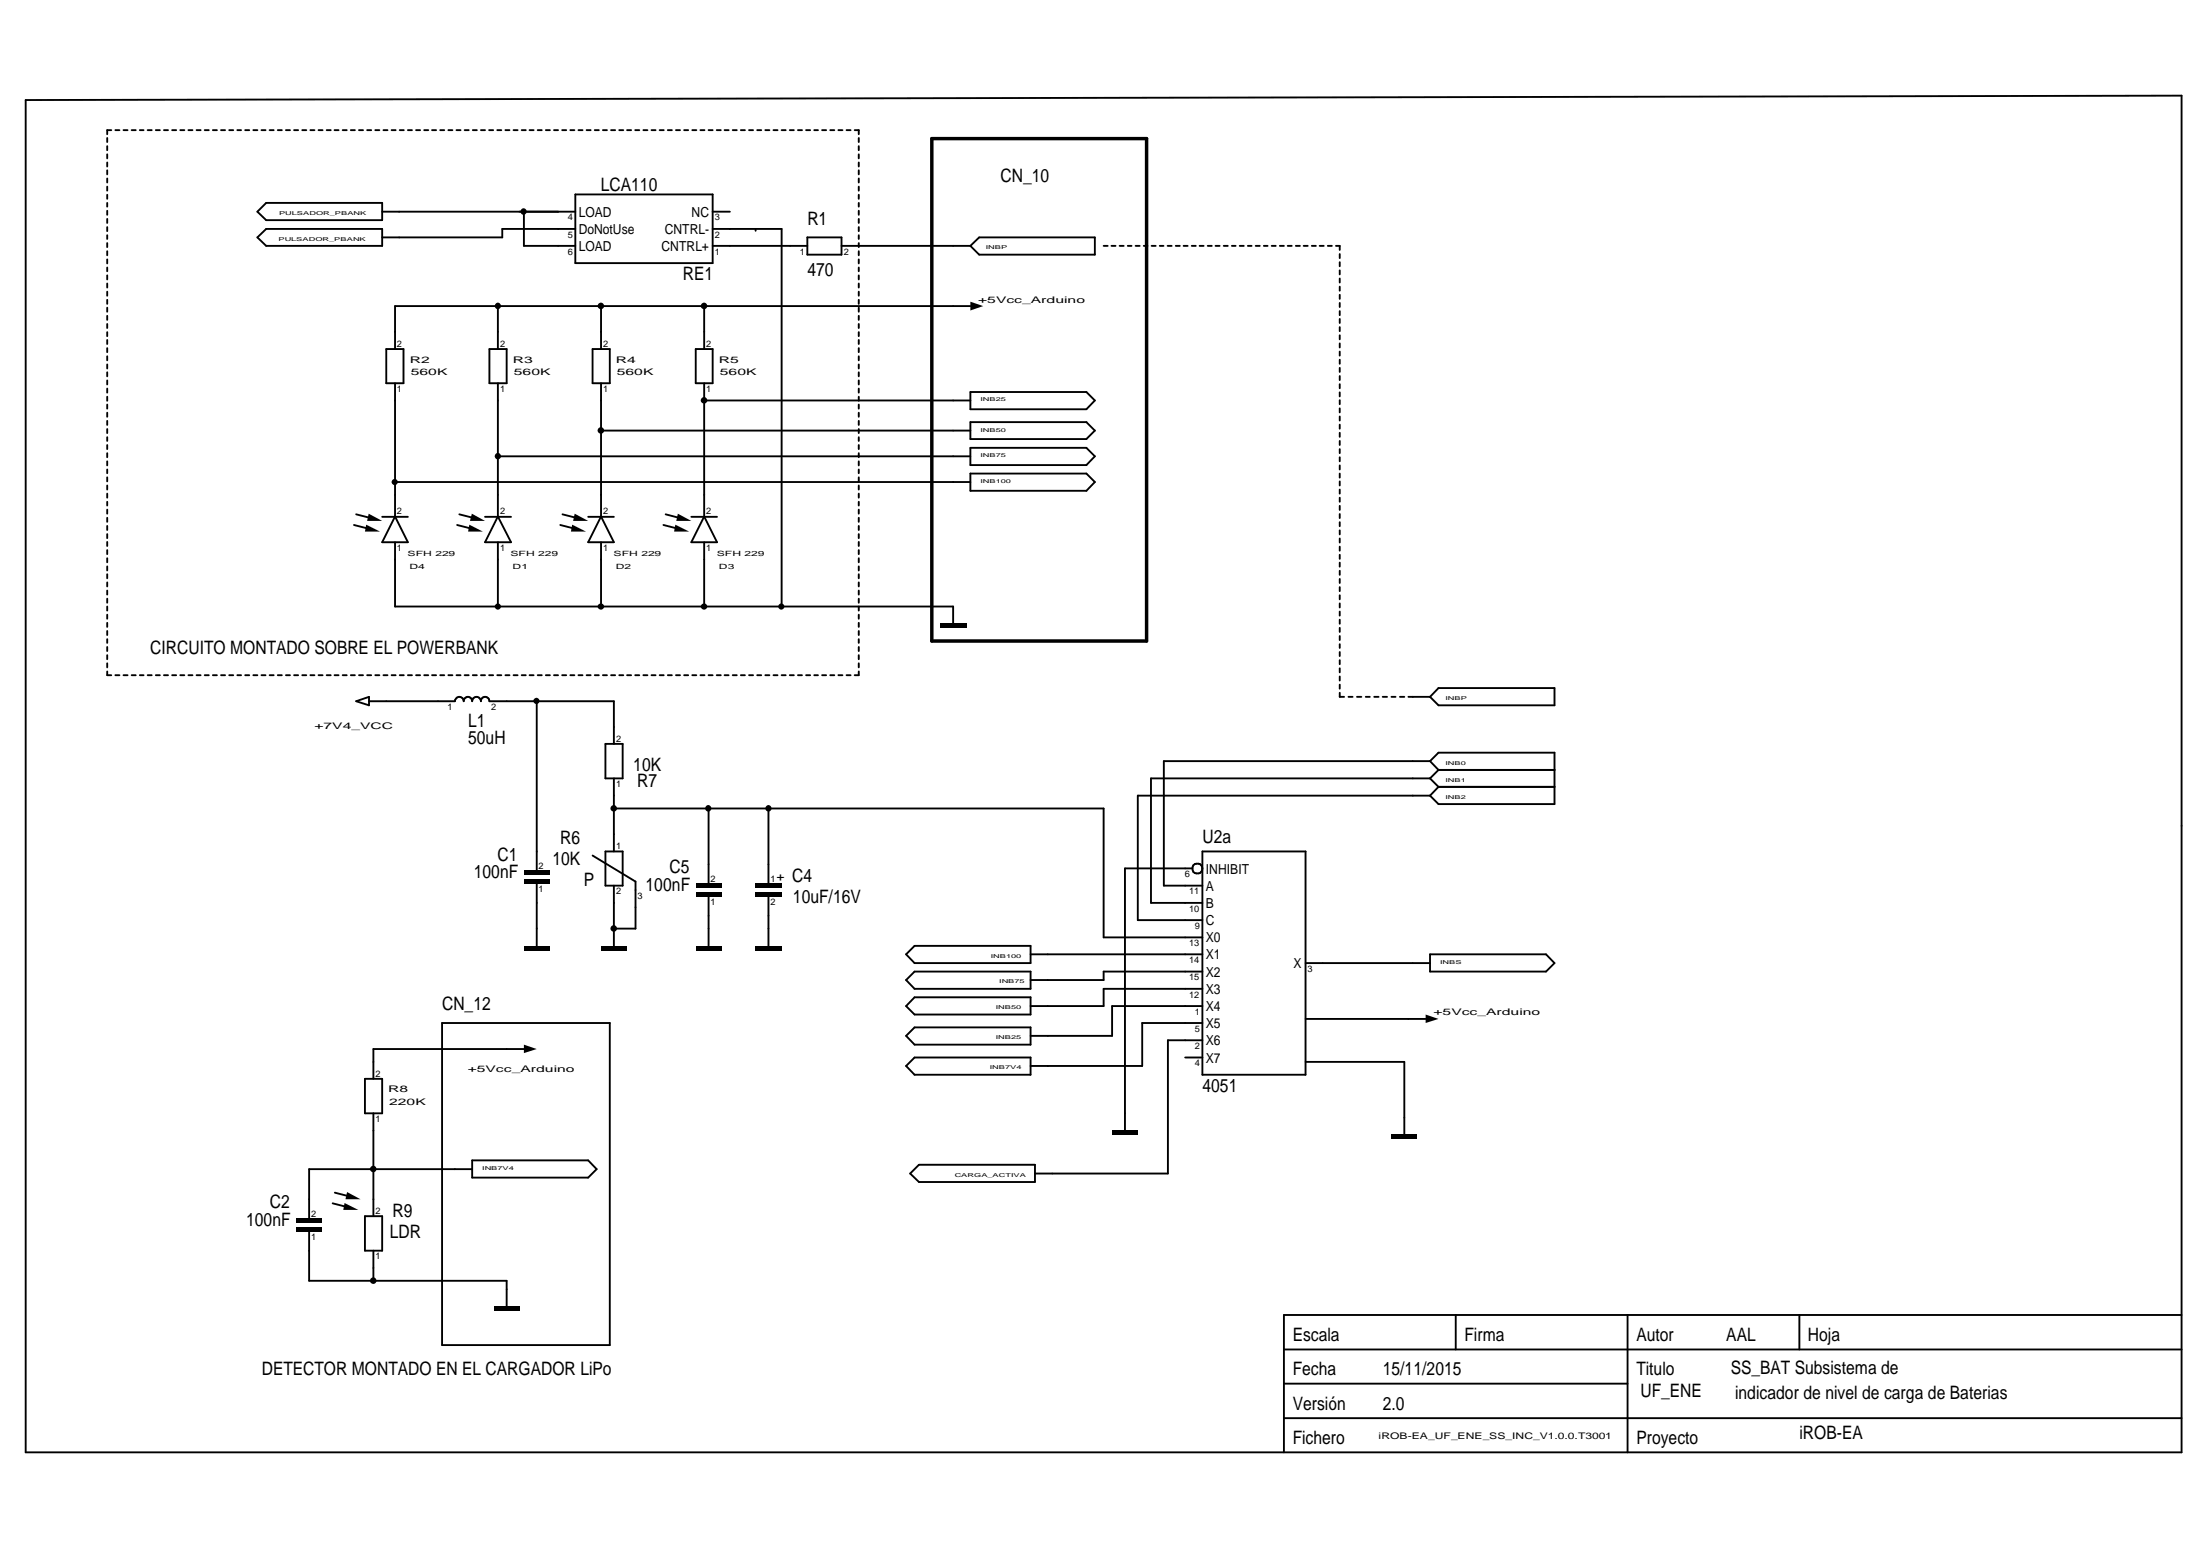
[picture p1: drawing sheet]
<svg xmlns="http://www.w3.org/2000/svg" width="297mm" height="210mm" viewBox="0 0 297 210" stroke-linecap="round" stroke-linejoin="round" font-family="sans-serif">
<g fill="none" stroke="#000" stroke-width=".25">
<path d="M3.5 13.5l291.1-.6v183.1h-291.1zM14.5 18.6v.6M14.5 19.7v.6M15 17.6h-.5v.5M15.6 17.6h.5M16.7 17.6h.5M17.8 17.6h.5M18.9 17.6h.5M19.9 17.6h.6M21 17.6h.6M22.1 17.6h.6M23.2 17.6h.6"/>
<path d="M24.3 17.6h.6M25.4 17.6h.6M26.5 17.6h.6M27.6 17.6h.6M28.7 17.6h.6M29.8 17.6h.6M30.9 17.6h.6M32 17.6h.6M33.1 17.6h.6M34.2 17.6h.6M35.3 17.6h.6M36.4 17.6h.6"/>
<path d="M37.5 17.6h.6M38.6 17.6h.6M39.7 17.6h.6M40.8 17.6h.6M41.9 17.6h.6M43 17.6h.6M44.1 17.6h.6M45.2 17.6h.5M46.3 17.6h.5M47.4 17.6h.5M48.5 17.6h.5M49.6 17.6h.5"/>
<path d="M50.7 17.6h.5M51.8 17.6h.5M52.9 17.6h.5M54 17.6h.5M55.1 17.6h.5M56.2 17.6h.5M57.3 17.6h.5M58.3 17.6h.6M59.4 17.6h.6M60.5 17.6h.6M61.6 17.6h.6M62.7 17.6h.6"/>
<path d="M63.8 17.6h.6M64.9 17.6h.6M66 17.6h.6M67.1 17.6h.6M68.2 17.6h.6M69.3 17.6h.6M70.4 17.6h.6M71.5 17.6h.5M72.6 17.6h.5M73.7 17.6h.5M74.8 17.6h.5M75.9 17.6h.6"/>
<path d="M77 17.6h.6M78.1 17.6h.6M79.2 17.6h.6M80.3 17.6h.6M81.4 17.6h.6M82.5 17.6h.6M83.6 17.6h.6M84.7 17.6h.5M85.8 17.6h.5M86.9 17.6h.5M88 17.6h.5M89.1 17.6h.5"/>
<path d="M90.2 17.6h.5M91.3 17.6h.5M92.4 17.6h.5M93.5 17.6h.5M94.6 17.6h.5M95.7 17.6h.5M96.8 17.6h.5M97.8 17.6h.6M98.9 17.6h.6M100 17.6h.6M101.1 17.6h.6M102.2 17.6h.6"/>
<path d="M103.3 17.6h.6M104.4 17.6h.6M105.5 17.6h.6M106.6 17.6h.6M107.7 17.6h.6M108.8 17.6h.6M109.9 17.6h.5M111 17.6h.5M112.1 17.6h.5M113.2 17.6h.5M114.3 17.6h.5M115.4 17.6h.5v.5"/>
<path d="M115.9 18.6v.6M115.9 19.7v.6M14.5 20.8v.6M14.5 21.9v.6M14.5 23v.5M14.5 24.1v.5M14.5 25.2v.5M14.5 26.3v.5M14.5 27.4v.5M14.5 28.4v.6M14.5 29.5v.6M14.5 30.6v.6"/>
<path d="M14.5 31.7v.6M14.5 32.8v.6M14.5 33.9v.6M14.5 35v.6M14.5 36.1v.5M14.5 37.2v.5M14.5 38.3v.5M14.5 39.4v.5M34.8 28.6l1.1-1.2h15.7v2.3h-15.7zM34.8 32l1.1-1.1h15.7v2.3h-15.7zM51.6 28.6h26.1M70.7 28.6v4.6h7"/>
<path d="M77.7 30.9h-9.9v1.1h-16.2M77.7 26.2h18.5v9.3h-18.5zM96.2 30.9h9.3v51M96.2 33.2h12.8M96.2 28.6h2.3M102 30.9v.3M109 32h4.6v2.4h-4.6zM113.6 33.2h17.4M115.9 20.8v.6M115.9 21.9v.6M115.9 23v.5M115.9 24.1v.5"/>
<path d="M115.9 25.2v.5M115.9 26.3v.5M115.9 27.4v.5M115.9 28.4v.6M115.9 29.5v.6M115.9 30.6v.6M115.9 31.7v.6M115.9 32.8v.6M115.9 33.9v.6M115.9 35v.6M115.9 36.1v.5M115.9 37.2v.5"/>
<path d="M115.9 38.3v.5M115.9 39.4v.5M131 33.2l1.2-1.2h15.6v2.4h-15.6zM149 33.2h.6M150.1 33.2h.5M151.2 33.2h.5M152.3 33.2h.5M153.3 33.2h.6M154.4 33.2h.5M155.5 33.2h.5M156.6 33.2h.5M157.6 33.2h.6"/>
<path d="M158.7 33.2h.6M159.8 33.2h.6M160.9 33.2h.6M162 33.2h.5M163.1 33.2h.5M164.1 33.2h.6M165.2 33.2h.6M166.3 33.2h.5M167.4 33.2h.5M168.5 33.2h.5M169.5 33.2h.6M170.6 33.2h.6"/>
<path d="M171.7 33.2h.6M172.8 33.2h.6M173.9 33.2h.5M175 33.2h.5M176 33.2h.6M177.1 33.2h.6M178.2 33.2h.5M179.3 33.2h.5M180.4 33.2h.5v.5M180.9 34.3v.5M180.9 35.4v.5M180.9 36.5v.5"/>
<path d="M180.9 37.6v.5M180.9 38.7v.5M180.9 39.8v.5M14.5 40.5v.5M14.5 41.5v.6M14.5 42.6v.6M14.5 43.7v.6M14.5 44.8v.6M14.5 45.9v.5M14.5 47v.5M14.5 48.1v.5M14.5 49.2v.5"/>
<path d="M14.5 50.2v.6M14.5 51.4v.5M14.5 52.5v.5M14.5 53.6v.5M14.5 54.6v.6M14.5 55.7v.6M14.5 56.8v.6M14.5 57.9v.6M14.5 59v.5M52.2 47.1h2.3v4.6h-2.3zM53.3 51.7v18M66.1 47.1h2.3v4.6h-2.3z"/>
<path d="M67.2 41.3v5.8M67.2 51.7v18M80 47.1h2.3v4.6h-2.3zM81.1 58.1h49.9M81.1 41.3v5.8M81.1 51.7v18M93.9 47.1h2.3v4.6h-2.3zM95.1 54.1h35.9M95.1 41.3v5.8M95.1 51.7v18M115.9 40.5v.5M115.9 41.5v.6"/>
<path d="M115.9 42.6v.6M115.9 43.7v.6M115.9 44.8v.6M115.9 45.9v.5M115.9 47v.5M115.9 48.1v.5M115.9 49.2v.5M115.9 50.2v.6M115.9 51.4v.5M115.9 52.5v.5M115.9 53.6v.5M115.9 54.6v.6"/>
<path d="M115.9 55.7v.6M115.9 56.8v.6M115.9 57.9v.6M115.9 59v.5M131 52.9h15.7l1.1 1.2-1.1 1.1h-15.7zM131 57h15.7l1.1 1.1-1.1 1.2h-15.7zM131 41.3h-77.7v5.8M180.9 40.9v.5M180.9 42v.5M180.9 43.1v.5M180.9 44.2v.5M180.9 45.3v.5"/>
<path d="M180.9 46.4v.5M180.9 47.5v.5M180.9 48.6v.5M180.9 49.7v.5M180.9 50.8v.5M180.9 51.9v.5M180.9 53v.5M180.9 54v.6M180.9 55.1v.6M180.9 56.2v.6M180.9 57.3v.6M180.9 58.4v.6"/>
<path d="M180.9 59.5v.6M14.5 60.1v.5M14.5 61.2v.5M14.5 62.3v.5M14.5 63.4v.5M14.5 64.4v.6M14.5 65.5v.6M14.5 66.6v.6M14.5 67.7v.5M14.5 68.8v.5M14.5 69.9v.5M14.5 71v.5"/>
<path d="M14.5 72.1v.5M14.5 73.2v.5M14.5 74.3v.5M14.5 75.4v.5M14.5 76.5v.5M14.5 77.5v.6M14.5 78.6v.6M14.5 79.7v.6M47.8 70.9l2.3 .6M48.1 69.4l2.3 .6M51.6 69.8h3.5M53.3 65.1h77.7"/>
<path d="M53.3 73.2v8.7h75.4v2.3M53.3 69.7l1.8 3.5h-3.5zM61.7 70.9l2.3 .6M62 69.4l2.3 .6M65.5 69.8h3.5M67.2 61.6h63.8M67.2 69.7l1.8 3.5h-3.5zM67.2 73.2v8.7M75.6 70.9l2.4 .6M75.9 69.4l2.4 .6M79.4 69.8h3.5M81.1 69.7l1.8 3.5h-3.5z"/>
<path d="M81.1 73.2v8.7M89.6 70.9l2.3 .6M89.9 69.4l2.3 .6M93.3 69.8h3.5M95.1 73.2v8.7M95.1 69.7l1.7 3.5h-3.5zM115.9 60.1v.5M115.9 61.2v.5M115.9 62.3v.5M115.9 63.4v.5M115.9 64.4v.6M115.9 65.5v.6"/>
<path d="M115.9 66.6v.6M115.9 67.7v.5M115.9 68.8v.5M115.9 69.9v.5M115.9 71v.5M115.9 72.1v.5M115.9 73.2v.5M115.9 74.3v.5M115.9 75.4v.5M115.9 76.5v.5M115.9 77.5v.6M115.9 78.6v.6"/>
<path d="M115.9 79.7v.6M131 60.5h15.7l1.1 1.1-1.1 1.2h-15.7zM131 63.9h15.7l1.1 1.2-1.1 1.2h-15.7zM180.9 60.6v.6M180.9 61.7v.6M180.9 62.8v.6M180.9 63.9v.6M180.9 65v.5M180.9 66.1v.5M180.9 67.2v.5M180.9 68.3v.5M180.9 69.4v.5"/>
<path d="M180.9 70.5v.5M180.9 71.6v.5M180.9 72.7v.5M180.9 73.8v.5M180.9 74.9v.5M180.9 75.9v.6M180.9 77v.6M180.9 78.1v.6M180.9 79.2v.6M14.5 90.6v.5h.5M14.5 80.8v.6M14.5 81.9v.5"/>
<path d="M14.5 83v.5M14.5 84.1v.5M14.5 85.2v.5M14.5 86.3v.5M14.5 87.3v.6M14.5 88.4v.6M14.5 89.5v.6M15.6 91.1h.5M16.7 91.1h.5M17.8 91.1h.5M18.9 91.1h.5M19.9 91.1h.6"/>
<path d="M21 91.1h.6M22.1 91.1h.6M23.2 91.1h.6M24.3 91.1h.6M25.4 91.1h.6M26.5 91.1h.6M27.6 91.1h.6M28.7 91.1h.6M29.8 91.1h.6M30.9 91.1h.6M32 91.1h.6M33.1 91.1h.6"/>
<path d="M34.2 91.1h.6M35.3 91.1h.6M36.4 91.1h.6M37.5 91.1h.6M38.6 91.1h.6M39.7 91.1h.6M40.8 91.1h.6M41.9 91.1h.6M43 91.1h.6M44.1 91.1h.6M45.2 91.1h.5M46.3 91.1h.5"/>
<path d="M47.4 91.1h.5M48.1 94.7l1.7-.6v1.1zM48.5 91.1h.5M49.6 91.1h.5M49.8 94.7h11.6a.59 .59 0 0 1 .6-.6 .59 .59 0 0 1 .6 .6 .57 .57 0 0 1 .6-.6 .57 .57 0 0 1 .6 .6 .59 .59 0 0 1 .5-.6 .59 .59 0 0 1 .6 .6 .57 .57 0 0 1 .6-.6 .57 .57 0 0 1 .6 .6h16.8v5.7M50.7 91.1h.5M51.8 91.1h.5M52.9 91.1h.5M54 91.1h.5M55.1 91.1h.5M56.2 91.1h.5M57.3 91.1h.5"/>
<path d="M58.3 91.1h.6M59.4 91.1h.6M60.5 91.1h.6M61.6 91.1h.6M62.7 91.1h.6M63.8 91.1h.6M64.9 91.1h.6M66 91.1h.6M67.1 91.1h.6M68.2 91.1h.6M69.3 91.1h.6M70.4 91.1h.6"/>
<path d="M71.5 91.1h.5M72.5 94.7v22.8M72.6 91.1h.5M73.7 91.1h.5M74.8 91.1h.5M75.9 91.1h.6M77 91.1h.6M78.1 91.1h.6M79.2 91.1h.6M80.3 91.1h.6M81.4 91.1h.6M82.5 91.1h.6"/>
<path d="M83.6 91.1h.6M84.7 91.1h.5M85.8 91.1h.5M86.9 91.1h.5M88 91.1h.5M89.1 91.1h.5M90.2 91.1h.5M91.3 91.1h.5M92.4 91.1h.5M93.5 91.1h.5M94.6 91.1h.5M95.7 91.1h.5"/>
<path d="M96.8 91.1h.5M97.8 91.1h.6M98.9 91.1h.6M100 91.1h.6M101.1 91.1h.6M102.2 91.1h.6M103.3 91.1h.6M104.4 91.1h.6M105.5 91.1h.6M106.6 91.1h.6M107.7 91.1h.6M108.8 91.1h.6"/>
<path d="M109.9 91.1h.5M111 91.1h.5M112.1 91.1h.5M113.2 91.1h.5M114.3 91.1h.5M115.9 80.8v.6M115.9 81.9v.5M115.9 83v.5M115.9 84.1v.5M115.9 85.2v.5M115.9 86.3v.5M115.9 87.3v.6"/>
<path d="M115.9 88.4v.6M115.9 89.5v.6M115.9 90.6v.5h-.5M180.9 93.5v.6h.6M180.9 80.3v.6M180.9 81.4v.6M180.9 82.5v.6M180.9 83.7v.5M180.9 84.8v.5M180.9 85.9v.5M180.9 87v.5M180.9 88v.6"/>
<path d="M180.9 89.1v.6M180.9 90.2v.6M180.9 91.3v.6M180.9 92.4v.6M182.1 94.1h.5M183.2 94.1h.6M184.4 94.1h.6M185.5 94.1h.6M186.7 94.1h.6M187.9 94.1h.5M189 94.1h.6M190.2 94.1h2.9"/>
<path d="M194.2 92.9h15.7v2.3h-15.7l-1.1-1.1zM72.5 119.3v8.4M80 115.5l5.8 3.5v6.3h-2.9M81.7 100.4h2.4v4.7h-2.4zM81.7 114.9h2.4v4.6h-2.4zM82.9 105.1v9.8M82.9 119.5v8.2M82.9 109.1h66.1v17.4h13.3M95.7 109.1v10.2M103.8 109.1v10.2M161 117.2h-9.1v35.4M162.3 114.9h14v30.2h-14z"/>
<path d="M193.1 107.4h-39.5v16.8h8.7M193.1 102.7l1.1-1.1h15.7v6.9h-15.7l-1.1-1.1M193.1 105.1h-37.7v16.8h6.9M193.1 102.7h-36v16.8h5.2M193.1 102.7l1.1 1.2M193.1 105.1l1.1 1.1M194.2 106.2l-1.1 1.2M194.2 106.2h15.7M194.2 103.9h15.7M194.2 103.9l-1.1 1.2M59.7 138.1h22.6v43.5h-22.6zM95.7 121v6.7"/>
<path d="M103.8 121v6.7M122.3 128.8l1.2-1.1h15.6v2.3h-15.6zM122.3 132.3l1.2-1.2h15.6v2.4h-15.6zM122.3 139.8l1.2-1.1h15.6v2.3h-15.6zM123.5 134.6h15.6v2.3h-15.6l-1.2-1.1zM139.1 128.8h23.2M162.3 138.1h-8.1v5.8h-15.1M162.3 133.5h-13.3v2.3h-9.9M162.3 135.8h-12.1v4h-11.1M162.3 131.1h-13.3v1.2h-9.9M176.3 130h16.8M176.3 137.5h16.2"/>
<path d="M193.1 128.8h15.6l1.2 1.2-1.2 1.1h-15.6zM49.3 145.6h2.3v4.7h-2.3zM50.4 150.3v13.9M63.8 157.8h-22.1v6.7M63.8 156.6h15.6l1.2 1.2-1.2 1.2h-15.6zM70.7 141.6h-20.3v4M122.3 143.9l1.2-1.2h15.6v2.4h-15.6zM122.9 158.4l1.2-1.2h15.6v2.4h-15.6zM160 142.7h2.3M162.3 140.4h-4.6v18h-18M176.3 143.3h13.3v9.9M41.7 166.2v6.7h26.7v3.5"/>
<path d="M44.9 162.4l2.3 .6M45.2 161l2.3 .6M49.3 164.2h2.3v4.6h-2.3zM50.4 168.8v4.1M196.6 177.5v4.7M219.7 177.5v18.5M242.9 177.5v4.7M294.6 177.5h-121.2v18.5M173.4 186.8h46.3M173.4 191.4h121.2M173.4 182.2h121.2"/>
<circle cx="161.7" cy="117.2" r=".69"/>
</g>
<path d="M125.8 18.7h29v67.8h-29z" fill="none" stroke="#000" stroke-width=".47"/>
<g fill="#000">
<path d="M131 40.7l1.8 .6-1.8 .6zM49.4 70.8l1.9 1h-2zM49.8 69.3l1.8 1h-2zM63.4 70.8l1.8 1h-2zM63.7 69.3l1.8 1h-2zM77.3 70.8l1.8 1h-2zM77.6 69.3l1.8 1h-2zM91.2 70.8l1.8 1h-2zM91.5 69.3l1.8 1h-2zM192.5 136.9l1.7 .6-1.7 .6zM70.7 141l1.8 .6-1.8 .6zM46.5 162.4l1.9 .9h-2z"/>
<path d="M46.9 160.9l1.8 1h-2.1z"/>
<path d="M127 84.2h3.5v.6h-3.5z" fill-rule="evenodd"/>
<path d="M70.7 117.5h3.5v.6h-3.5z" fill-rule="evenodd"/>
<path d="M70.7 118.7h3.5v.6h-3.5z" fill-rule="evenodd"/>
<path d="M93.9 119.3h3.5v.5h-3.5z" fill-rule="evenodd"/>
<path d="M102 119.3h3.5v.5h-3.5z" fill-rule="evenodd"/>
<path d="M70.7 127.7h3.5v.6h-3.5z" fill-rule="evenodd"/>
<path d="M81.1 127.7h3.5v.6h-3.5z" fill-rule="evenodd"/>
<path d="M93.9 127.7h3.5v.6h-3.5z" fill-rule="evenodd"/>
<path d="M93.9 120.4h3.5v.6h-3.5z" fill-rule="evenodd"/>
<path d="M102 127.7h3.5v.6h-3.5z" fill-rule="evenodd"/>
<path d="M102 120.4h3.5v.6h-3.5z" fill-rule="evenodd"/>
<path d="M150.2 152.6h3.4v.6h-3.4z" fill-rule="evenodd"/>
<path d="M187.9 153.2h3.4v.6h-3.4z" fill-rule="evenodd"/>
<path d="M40 164.5h3.5v.6h-3.5z" fill-rule="evenodd"/>
<path d="M40 165.7h3.5v.5h-3.5z" fill-rule="evenodd"/>
<path d="M66.7 176.4h3.4v.6h-3.4z" fill-rule="evenodd"/>
<circle cx="70.7" cy="28.6" r=".43"/>
<circle cx="67.2" cy="41.3" r=".43"/>
<circle cx="81.1" cy="41.3" r=".44"/>
<circle cx="81.1" cy="58.1" r=".44"/>
<circle cx="95.1" cy="54" r=".44"/>
<circle cx="95.1" cy="41.3" r=".44"/>
<circle cx="53.3" cy="65.1" r=".42"/>
<circle cx="67.2" cy="61.6" r=".43"/>
<circle cx="67.2" cy="81.9" r=".42"/>
<circle cx="72.4" cy="94.6" r=".42"/>
<circle cx="81.1" cy="81.9" r=".43"/>
<circle cx="95.1" cy="81.9" r=".43"/>
<circle cx="105.5" cy="81.9" r=".42"/>
<circle cx="82.9" cy="109.1" r=".44"/>
<circle cx="95.6" cy="109.1" r=".43"/>
<circle cx="103.7" cy="109.1" r=".43"/>
<circle cx="82.9" cy="125.3" r=".44"/>
<circle cx="50.4" cy="157.8" r=".44"/>
<circle cx="50.4" cy="172.9" r=".44"/>
</g>
<g font-size="2.5">
<text x="81.1" y="25.8">LCA110</text>
<text x="135.1" y="24.5">CN_10</text>
<text x="109" y="30.3">R1</text>
<text x="92.2" y="37.8">RE1</text>
<text x="109" y="37.3">470</text>
<text x="20.3" y="88.3">CIRCUITO MONTADO SOBRE EL POWERBANK</text>
<text x="63.2" y="100.4">50uH</text>
<text x="63.2" y="98.1">L1</text>
<text x="85.5" y="104">10K</text>
<text x="86" y="106.3">R7</text>
<text x="75.6" y="113.9">R6</text>
<text x="162.3" y="113.7">U2a</text>
<text x="64" y="118.5">100nF</text>
<text x="67.2" y="116.2">C1</text>
<text x="74.6" y="116.8">10K</text>
<text x="78.8" y="119.5">P</text>
<text x="90.4" y="117.9">C5</text>
<text x="107" y="119">C4</text>
<text x="87.2" y="120.2">100nF</text>
<text x="107.1" y="121.9">10uF/16V</text>
<text x="59.7" y="136.4">CN_12</text>
<text x="162.3" y="147.4">4051</text>
<text x="33.2" y="165.4">100nF</text>
<text x="36.4" y="163.1">C2</text>
<text x="52.6" y="167.2">LDR</text>
<text x="53" y="164.3">R9</text>
<text x="35.3" y="185.6">DETECTOR MONTADO EN EL CARGADOR LiPo</text>
<text x="174.5" y="185.6">Fecha</text>
<text x="174.5" y="181">Escala</text>
<text x="186.7" y="185.6">15/11/2015</text>
<text x="197.7" y="181">Firma</text>
<text x="220.9" y="181">Autor</text>
<text x="220.9" y="185.6">Titulo</text>
<text x="233.1" y="181">AAL</text>
<text x="233.7" y="185.5">SS_BAT Subsistema de</text>
<text x="244.1" y="181">Hoja</text>
<text x="174.5" y="190.3">Versión</text>
<text x="186.7" y="190.3">2.0</text>
<text x="221.5" y="188.5">UF_ENE</text>
<text x="234.3" y="188.8">indicador de nivel de carga de Baterias</text>
<text x="174.5" y="194.9">Fichero</text>
<text x="220.9" y="194.9">Proyecto</text>
<text x="242.9" y="194.3">iROB-EA</text>
</g>
<g font-size="1.9">
<text x="78.1" y="29.3">LOAD</text>
<text x="93.4" y="29.3">NC</text>
<text x="78.1" y="31.6">DoNotUse</text>
<text x="78.1" y="33.9">LOAD</text>
<text x="89.3" y="33.9">CNTRL+</text>
<text x="89.7" y="31.6">CNTRL-</text>
<text x="105.9" y="118.9" transform="rotate(-90 105.9 118.9)">+</text>
<text x="162.8" y="117.9">INHIBIT</text>
<text x="162.8" y="120.2">A</text>
<text x="162.8" y="122.6">B</text>
<text x="162.8" y="124.9">C</text>
<text x="162.8" y="131.8">X2</text>
<text x="162.8" y="129.5">X1</text>
<text x="162.8" y="127.2">X0</text>
<text x="174.7" y="130.7">X</text>
<text x="162.8" y="134.2">X3</text>
<text x="162.8" y="136.5">X4</text>
<text x="162.8" y="138.8">X5</text>
<text x="162.8" y="143.4">X7</text>
<text x="162.8" y="141.1">X6</text>
</g>
<g font-size="1.2">
<text x="76.7" y="29.8">4</text>
<text x="96.5" y="29.8">3</text>
<text x="76.7" y="32.1">5</text>
<text x="76.7" y="34.4">6</text>
<text x="96.5" y="32.1">2</text>
<text x="96.5" y="34.4">1</text>
<text x="108" y="34.4">1</text>
<text x="113.9" y="34.4">2</text>
<text x="132.1" y="40.9">+5Vcc_Arduino</text>
<text x="53.6" y="46.8">2</text>
<text x="67.5" y="46.8">2</text>
<text x="81.4" y="46.8">2</text>
<text x="95.3" y="46.8">2</text>
<text x="53.6" y="52.9">1</text>
<text x="55.3" y="48.9">R2</text>
<text x="55.5" y="50.7">560K</text>
<text x="67.5" y="52.9">1</text>
<text x="69.3" y="48.9">R3</text>
<text x="69.4" y="50.7">560K</text>
<text x="81.4" y="52.9">1</text>
<text x="83.1" y="48.9">R4</text>
<text x="83.3" y="50.7">560K</text>
<text x="95.3" y="52.9">1</text>
<text x="97.1" y="48.9">R5</text>
<text x="97.2" y="50.7">560K</text>
<text x="53.6" y="69.4">2</text>
<text x="67.5" y="69.4">2</text>
<text x="81.4" y="69.4">2</text>
<text x="95.3" y="69.4">2</text>
<text x="53.6" y="74.4">1</text>
<text x="67.5" y="74.4">1</text>
<text x="81.4" y="74.4">1</text>
<text x="95.3" y="74.4">1</text>
<text x="60.4" y="95.8">1</text>
<text x="66.3" y="95.8">2</text>
<text x="42.5" y="98.3">+7V4_VCC</text>
<text x="83.2" y="100.2">2</text>
<text x="83.2" y="106.3">1</text>
<text x="72.7" y="117.3">2</text>
<text x="83.2" y="114.6">1</text>
<text x="95.9" y="119">2</text>
<text x="104.1" y="119">1</text>
<text x="160" y="118.4">6</text>
<text x="72.7" y="120.4">1</text>
<text x="83.2" y="120.7">2</text>
<text x="86.1" y="121.3">3</text>
<text x="95.9" y="122.2">1</text>
<text x="104.1" y="122.2">2</text>
<text x="160.6" y="120.7">11</text>
<text x="160.6" y="123.1">10</text>
<text x="161.3" y="125.4">9</text>
<text x="160.6" y="130">14</text>
<text x="160.6" y="127.7">13</text>
<text x="176.5" y="131.2">3</text>
<text x="160.6" y="132.3">15</text>
<text x="160.6" y="134.7">12</text>
<text x="161.3" y="137">1</text>
<text x="193.5" y="137">+5Vcc_Arduino</text>
<text x="161.3" y="139.3">5</text>
<text x="161.3" y="143.9">4</text>
<text x="161.3" y="141.6">2</text>
<text x="50.7" y="145.4">2</text>
<text x="52.4" y="147.4">R8</text>
<text x="52.5" y="149.2">220K</text>
<text x="63.2" y="144.7">+5Vcc_Arduino</text>
<text x="50.7" y="151.5">1</text>
<text x="42" y="164.2">2</text>
<text x="42" y="167.4">1</text>
<text x="50.7" y="163.9">2</text>
<text x="50.7" y="170">1</text>
<text x="186.1" y="194.3">iROB-EA_UF_ENE_SS_INC_V1.0.0.T3001</text>
</g>
<g font-size="1">
<text x="55" y="75.1">SFH 229</text>
<text x="55.3" y="76.8">D4</text>
<text x="68.9" y="75.1">SFH 229</text>
<text x="69.2" y="76.8">D1</text>
<text x="82.8" y="75.1">SFH 229</text>
<text x="83.1" y="76.8">D2</text>
<text x="96.8" y="75.1">SFH 229</text>
<text x="97.1" y="76.8">D3</text>
</g>
<g font-size=".7">
<text x="37.7" y="29">PULSADOR_PBANK</text>
<text x="37.6" y="32.5">PULSADOR_PBANK</text>
<text x="133.1" y="33.7">INBP</text>
<text x="132.4" y="58.3">INB50</text>
<text x="132.4" y="54.2">INB25</text>
<text x="132.4" y="61.7">INB75</text>
<text x="132.4" y="65.2">INB100</text>
<text x="195.2" y="94.5">INBP</text>
<text x="195.2" y="107.8">INB2</text>
<text x="195.2" y="103.2">INB0</text>
<text x="195.2" y="105.5">INB1</text>
<text x="133.8" y="129.3">INB100</text>
<text x="194.4" y="130.1">INBS</text>
<text x="134.4" y="136.2">INB50</text>
<text x="134.9" y="132.8">INB75</text>
<text x="134.4" y="140.3">INB25</text>
<text x="133.6" y="144.4">INB7V4</text>
<text x="65.1" y="157.9">INB7V4</text>
<text x="128.9" y="158.8">CARGA_ACTIVA</text>
</g>
</svg>
